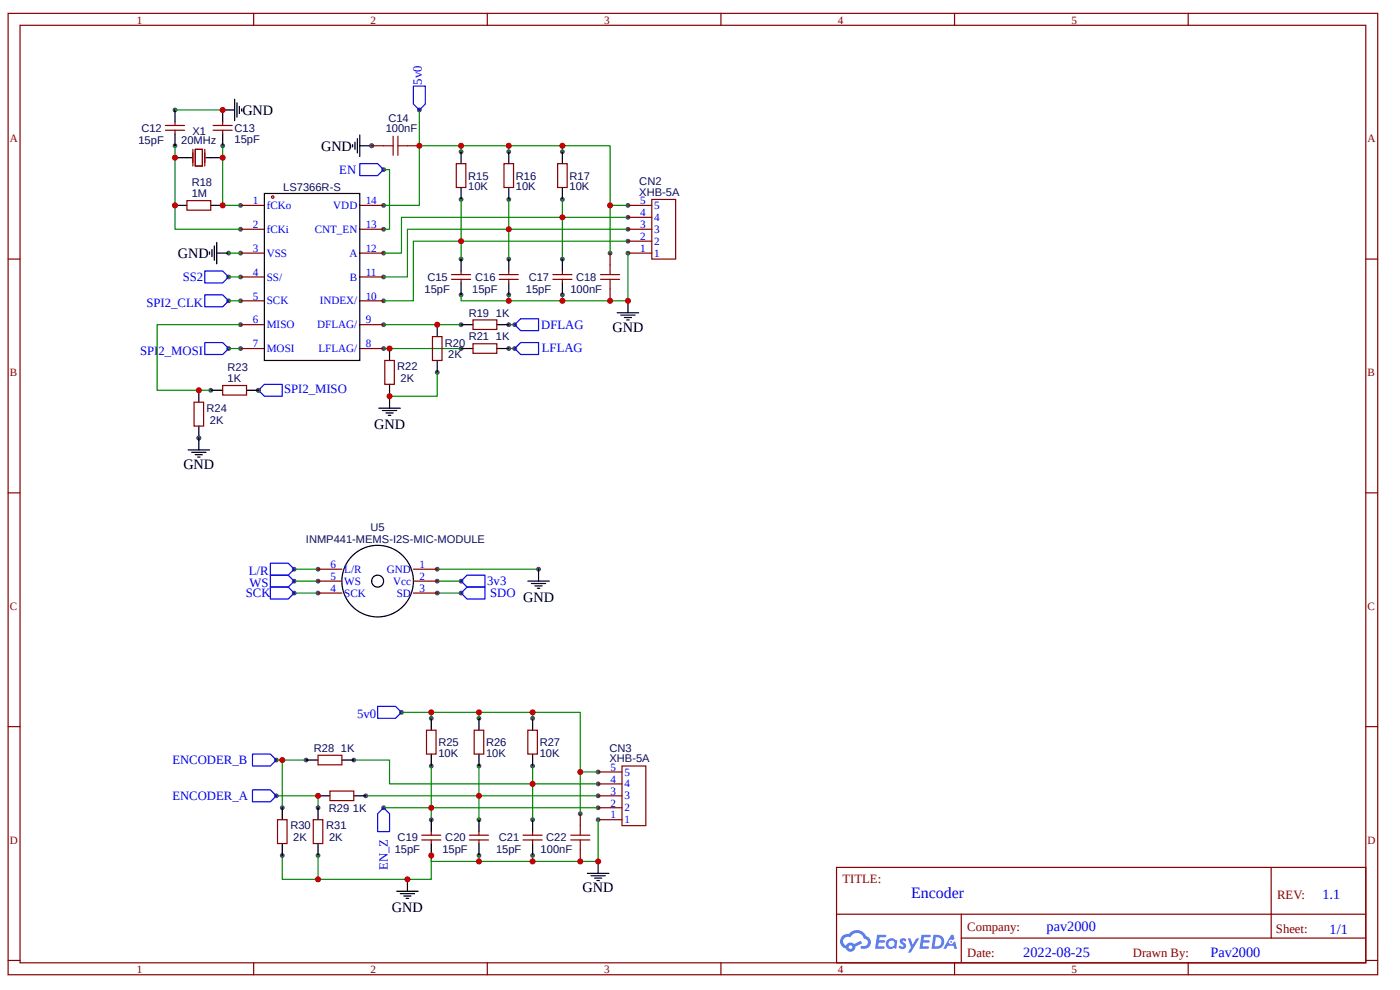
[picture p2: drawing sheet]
<svg xmlns="http://www.w3.org/2000/svg" width="297mm" height="210mm" viewBox="0 0 297 210" stroke-linecap="round" stroke-linejoin="round" font-family="sans-serif">
<g fill="none" stroke="#800" stroke-width=".25">
<path d="M1.7 2.8h290.6v203.9h-290.6zM4.3 5.4h285.5v198.7h-285.5zM53.8 2.8v2.6M103.4 2.8v2.6M152.9 2.8v2.6M202.5 2.8v2.6M252.1 2.8v2.6M1.7 54.9h2.6M289.8 54.9h2.5M1.7 104.5h2.6M289.8 104.5h2.5M1.7 154.1h2.6"/>
<path d="M289.8 154.1h2.5M177.5 183.9h112.3v20.2h-112.3zM177.5 193.8h112.2M203.9 198.9h85.8M203.9 193.8v10.1M269.7 183.9v15M1.7 203.6h2.6M53.8 204.1v2.6M103.4 204.1v2.6M152.9 204.1v2.6M202.5 204.1v2.6M252.1 204.1v2.6"/>
<path d="M289.8 203.6h2.5"/>
</g>
<g fill="#58f">
<path d="M191.1 199.1l.5-.2 .4 .1 .3 .3-.3 .4a.34 .34 0 0 0-.2-.3 .34 .34 0 0 0-.4 .1l.1 .1a.85 .85 0 0 1 .7 .6 .85 .85 0 0 1-.3 .9l-.7 .1-.6-.4 .3-.4 .5 .3 .3-.1-.1-.2a.87 .87 0 0 1-.5-1.3z"/>
<path d="M192.6 199h.6l.4 1.3 .8-1.3h.6l-1.8 3h-.6l.7-1.1z"/>
<path d="M186.1 198.2h1.7l.2 .1-.1 .4h-1.3l-.1 .6h1.1l.2 .3-.3 .3h-1.1l-.1 .7 1.2 .1 .2 .2-.2 .2-1.9 .1z"/>
<path d="M195.5 198.2h1.7l.2 .1-.1 .4h-1.3l-.1 .6h1.1l.2 .3-.2 .3-1.2-.1-.1 .8 1.3 .1 .1 .2-.1 .2-1.9 .1z"/>
<path d="M201.8 198.2h.5l.2 .9-.4 .2a.5 .5 0 0 0-.8 .2 .5 .5 0 0 0 .4 .7 .5 .5 0 0 0 .6-.4l.3-.2 .4 1.6h-.5l-.2-.7h-1.2l-.4 .7h-.6z"/>
<path d="M198 198.2l-.4 3h1a1.51 1.51 0 0 0 1.7-1.6 1.51 1.51 0 0 0-1.8-1.4zM198.5 198.7a1 1 0 0 1 1.2 1 1 1 0 0 1-1.2 .9h-.2z"/>
<path d="M188.2 199.3a1.1 1.1 0 0 0 0 1.6 1.1 1.1 0 0 0 1.5 .1l.4 .2 .3-1.7-.5-.2a1.07 1.07 0 0 0-1.7 0zM188.4 200.1a.7 .7 0 0 1 1.4 0 .7 .7 0 0 1-1.4 0z"/>
<path d="M178.7 198.5a1.57 1.57 0 0 0 .8 2.6 1.03 1.03 0 0 0 1.1 .7 1.03 1.03 0 0 0 .9-1.1l1.4-.7-.3-.5-1.4 .7a1.05 1.05 0 0 0-1.7 .3 1 1 0 0 1-.5-1.4 1 1 0 0 1 1.4-.4 1.52 1.52 0 0 1 1.6-.9 1.52 1.52 0 0 1 1.3 1.2 .82 .82 0 0 1 .8 1 .82 .82 0 0 1-1.2 .6 .31 .31 0 0 0-.4 .2 .31 .31 0 0 0 .3 .4 1.42 1.42 0 0 0 1.9-.9 1.42 1.42 0 0 0-.9-1.8 2.25 2.25 0 0 0-3.8-.5l-.8 .1zM180 200.8a.4 .4 0 0 1 .8 0 .4 .4 0 0 1-.8 0z"/>
<circle cx="201.8" cy="199.7" r=".19"/>
</g>
<path d="M107.9 73.9h1.3M107.9 68.8h1.3" fill="none" stroke="#080" stroke-width=".25"/>
<circle cx="78.9" cy="30.9" r=".51" fill="#4f4f4f"/>
<path d="M74.8 30.7v.5M75.3 30.1v1.6M75.8 29.4v3M76.3 30.9h2.6M76.3 28.6v4.6" fill="none" stroke="#000" stroke-width=".25"/>
<path d="M84.4 30.9h2" fill="none" stroke="#a00000" stroke-width=".25"/>
<circle cx="78.9" cy="30.9" r=".51" fill="#4f4f4f"/>
<path d="M78.9 30.9h2.5" fill="none" stroke="#800" stroke-width=".25"/>
<path d="M81.4 30.9h2M83.4 28.9v4" fill="none" stroke="#a00000" stroke-width=".25"/>
<circle cx="89" cy="30.9" r=".51" fill="#4f4f4f"/>
<path d="M86.4 30.9h2.6" fill="none" stroke="#800" stroke-width=".25"/>
<path d="M84.4 28.9v4" fill="none" stroke="#a00000" stroke-width=".25"/>
<circle cx="51" cy="43.5" r=".51" fill="#4f4f4f"/>
<path d="M51 43.5h5.1" fill="none" stroke="#800" stroke-width=".25"/>
<circle cx="51" cy="48.6" r=".51" fill="#4f4f4f"/>
<path d="M51 48.6h5.1" fill="none" stroke="#800" stroke-width=".25"/>
<circle cx="51" cy="53.7" r=".51" fill="#4f4f4f"/>
<path d="M51 53.7h5.1" fill="none" stroke="#800" stroke-width=".25"/>
<circle cx="51" cy="58.7" r=".51" fill="#4f4f4f"/>
<path d="M51 58.7h5.1" fill="none" stroke="#800" stroke-width=".25"/>
<circle cx="51" cy="63.8" r=".51" fill="#4f4f4f"/>
<path d="M51 63.8h5.1" fill="none" stroke="#800" stroke-width=".25"/>
<circle cx="51" cy="68.8" r=".51" fill="#4f4f4f"/>
<path d="M51 68.8h5.1" fill="none" stroke="#800" stroke-width=".25"/>
<circle cx="51" cy="73.9" r=".51" fill="#4f4f4f"/>
<path d="M51 73.9h5.1" fill="none" stroke="#800" stroke-width=".25"/>
<circle cx="81.4" cy="73.9" r=".51" fill="#4f4f4f"/>
<path d="M76.3 73.9h5.1" fill="none" stroke="#800" stroke-width=".25"/>
<circle cx="81.4" cy="68.8" r=".51" fill="#4f4f4f"/>
<path d="M76.3 68.8h5.1" fill="none" stroke="#800" stroke-width=".25"/>
<circle cx="81.4" cy="63.8" r=".51" fill="#4f4f4f"/>
<path d="M76.3 63.8h5.1" fill="none" stroke="#800" stroke-width=".25"/>
<circle cx="81.4" cy="58.7" r=".51" fill="#4f4f4f"/>
<path d="M76.3 58.7h5.1" fill="none" stroke="#800" stroke-width=".25"/>
<circle cx="81.4" cy="53.7" r=".51" fill="#4f4f4f"/>
<path d="M76.3 53.7h5.1" fill="none" stroke="#800" stroke-width=".25"/>
<circle cx="81.4" cy="48.6" r=".51" fill="#4f4f4f"/>
<path d="M76.3 48.6h5.1" fill="none" stroke="#800" stroke-width=".25"/>
<circle cx="81.4" cy="43.5" r=".51" fill="#4f4f4f"/>
<g fill="none" stroke="#800" stroke-width=".25">
<path d="M76.3 43.5h5.1"/>
<circle cx="57.9" cy="41.8" r=".25"/>
</g>
<path d="M56.1 41h20.2v35.4h-20.2z" fill="none" stroke="#000" stroke-width=".25"/>
<circle cx="48.5" cy="73.9" r=".51" fill="#4f4f4f"/>
<path d="M43.4 72.6h3.8l1.3 1.3-1.3 1.3h-3.8z" fill="none" stroke="#00f" stroke-width=".25"/>
<path d="M48.5 73.9h2.5" fill="none" stroke="#080" stroke-width=".25"/>
<circle cx="54.8" cy="82.7" r=".51" fill="#4f4f4f"/>
<path d="M54.8 82.7l1.3-1.2h3.8v2.5h-3.8z" fill="none" stroke="#00f" stroke-width=".25"/>
<circle cx="48.5" cy="63.8" r=".51" fill="#4f4f4f"/>
<path d="M43.4 62.5h3.8l1.3 1.3-1.3 1.2h-3.8z" fill="none" stroke="#00f" stroke-width=".25"/>
<path d="M48.5 63.8h2.5" fill="none" stroke="#080" stroke-width=".25"/>
<circle cx="48.5" cy="58.7" r=".51" fill="#4f4f4f"/>
<path d="M43.4 57.5h3.8l1.3 1.2-1.3 1.3h-3.8z" fill="none" stroke="#00f" stroke-width=".25"/>
<path d="M48.5 58.7h2.5" fill="none" stroke="#080" stroke-width=".25"/>
<circle cx="48.5" cy="53.7" r=".51" fill="#4f4f4f"/>
<path d="M44.5 53.4v.5M45 52.9v1.5M45.5 52.1v3.1M46 53.7h2.5M46 51.4v4.5" fill="none" stroke="#000" stroke-width=".25"/>
<path d="M48.5 53.7h2.5" fill="none" stroke="#080" stroke-width=".25"/>
<circle cx="37.1" cy="33.4" r=".51" fill="#4f4f4f"/>
<path d="M37.1 33.4h2.6" fill="none" stroke="#000" stroke-width=".25"/>
<circle cx="47.2" cy="33.4" r=".51" fill="#4f4f4f"/>
<path d="M39.7 33.4h1M43.7 33.4h3.5" fill="none" stroke="#000" stroke-width=".25"/>
<path d="M35.1 27.6h4M35.1 26.6h4M40.9 31.7v3.5M41.4 31.7h1.5v3.5h-1.5zM43.4 31.7v3.5" fill="none" stroke="#800" stroke-width=".25"/>
<circle cx="37.1" cy="30.9" r=".51" fill="#4f4f4f"/>
<path d="M37.1 28.4v2.5" fill="none" stroke="#000" stroke-width=".25"/>
<circle cx="37.1" cy="23.3" r=".51" fill="#4f4f4f"/>
<path d="M37.1 23.3v2.5" fill="none" stroke="#000" stroke-width=".25"/>
<path d="M37.1 25.8v.8M37.1 27.6v.8M45.2 27.6h4.1M45.2 26.6h4.1" fill="none" stroke="#800" stroke-width=".25"/>
<circle cx="47.2" cy="30.9" r=".51" fill="#4f4f4f"/>
<path d="M47.2 28.4v2.5" fill="none" stroke="#000" stroke-width=".25"/>
<circle cx="47.2" cy="23.3" r=".51" fill="#4f4f4f"/>
<path d="M47.2 23.3v2.5" fill="none" stroke="#000" stroke-width=".25"/>
<path d="M47.2 25.8v.8M47.2 27.6v.8" fill="none" stroke="#800" stroke-width=".25"/>
<path d="M37.1 23.3h10.1" fill="none" stroke="#080" stroke-width=".25"/>
<circle cx="47.2" cy="23.3" r=".51" fill="#4f4f4f"/>
<path d="M47.2 23.3h2.6M49.8 21v4.6M50.3 21.8v3M50.8 22.6v1.5M51.3 23.1v.5" fill="none" stroke="#000" stroke-width=".25"/>
<path d="M37.1 30.9v17.7h13.9M47.2 30.9v12.6h3.8" fill="none" stroke="#080" stroke-width=".25"/>
<circle cx="47.2" cy="43.5" r=".51" fill="#4f4f4f"/>
<path d="M44.7 43.5h2.5" fill="none" stroke="#000" stroke-width=".25"/>
<circle cx="37.1" cy="43.5" r=".51" fill="#4f4f4f"/>
<path d="M37.1 43.5h2.6" fill="none" stroke="#000" stroke-width=".25"/>
<path d="M39.7 42.5h5v2.1h-5z" fill="none" stroke="#800" stroke-width=".25"/>
<path d="M89 23.3v20.2h-7.6M133.2 51.1h-45.5v12.7h-6.3M133.2 48.6h-46.8v10.1h-5M133.2 46.1h-48v7.6h-3.8" fill="none" stroke="#080" stroke-width=".25"/>
<circle cx="54.8" cy="82.7" r=".51" fill="#4f4f4f"/>
<path d="M52.3 82.7h2.5" fill="none" stroke="#000" stroke-width=".25"/>
<circle cx="44.7" cy="82.7" r=".51" fill="#4f4f4f"/>
<path d="M44.7 82.7h2.5" fill="none" stroke="#000" stroke-width=".25"/>
<path d="M47.2 81.7h5.1v2.1h-5.1z" fill="none" stroke="#800" stroke-width=".25"/>
<path d="M51 68.8h-17.7v13.9h11.4" fill="none" stroke="#080" stroke-width=".25"/>
<circle cx="42.2" cy="82.7" r=".51" fill="#4f4f4f"/>
<path d="M42.2 82.7v2.6" fill="none" stroke="#000" stroke-width=".25"/>
<circle cx="42.2" cy="92.9" r=".51" fill="#4f4f4f"/>
<path d="M42.2 90.3v2.6" fill="none" stroke="#000" stroke-width=".25"/>
<path d="M41.2 85.3h2v5h-2z" fill="none" stroke="#800" stroke-width=".25"/>
<circle cx="42.2" cy="92.9" r=".51" fill="#4f4f4f"/>
<path d="M39.9 95.4h4.6M40.7 95.9h3M41.4 96.4h1.5M41.9 96.9h.5M42.2 92.9v2.5" fill="none" stroke="#000" stroke-width=".25"/>
<circle cx="89" cy="23.3" r=".51" fill="#4f4f4f"/>
<path d="M87.7 18.3h2.5v3.8l-1.2 1.2-1.3-1.2z" fill="none" stroke="#00f" stroke-width=".25"/>
<circle cx="81.4" cy="36" r=".51" fill="#4f4f4f"/>
<path d="M76.3 34.7h3.8l1.3 1.3-1.3 1.2h-3.8z" fill="none" stroke="#00f" stroke-width=".25"/>
<path d="M81.4 36h1.2v12.6h-1.2" fill="none" stroke="#080" stroke-width=".25"/>
<circle cx="107.9" cy="68.8" r=".51" fill="#4f4f4f"/>
<path d="M105.4 68.8h2.5" fill="none" stroke="#000" stroke-width=".25"/>
<circle cx="97.8" cy="68.8" r=".51" fill="#4f4f4f"/>
<path d="M97.8 68.8h2.5" fill="none" stroke="#000" stroke-width=".25"/>
<path d="M100.3 67.8h5.1v2h-5.1z" fill="none" stroke="#800" stroke-width=".25"/>
<circle cx="107.9" cy="73.9" r=".51" fill="#4f4f4f"/>
<path d="M105.4 73.9h2.5" fill="none" stroke="#000" stroke-width=".25"/>
<circle cx="97.8" cy="73.9" r=".51" fill="#4f4f4f"/>
<path d="M97.8 73.9h2.5" fill="none" stroke="#000" stroke-width=".25"/>
<path d="M100.3 72.9h5.1v2h-5.1z" fill="none" stroke="#800" stroke-width=".25"/>
<path d="M81.4 68.8h16.4M81.4 73.9h16.4" fill="none" stroke="#080" stroke-width=".25"/>
<circle cx="82.6" cy="73.9" r=".51" fill="#4f4f4f"/>
<path d="M82.6 73.9v2.5" fill="none" stroke="#000" stroke-width=".25"/>
<circle cx="82.6" cy="84" r=".51" fill="#4f4f4f"/>
<path d="M82.6 81.5v2.5" fill="none" stroke="#000" stroke-width=".25"/>
<path d="M81.6 76.4h2.1v5.1h-2.1z" fill="none" stroke="#800" stroke-width=".25"/>
<circle cx="92.8" cy="68.8" r=".51" fill="#4f4f4f"/>
<path d="M92.8 68.8v2.6" fill="none" stroke="#000" stroke-width=".25"/>
<circle cx="92.8" cy="79" r=".51" fill="#4f4f4f"/>
<path d="M92.8 76.4v2.6" fill="none" stroke="#000" stroke-width=".25"/>
<path d="M91.7 71.4h2.1v5h-2.1z" fill="none" stroke="#800" stroke-width=".25"/>
<path d="M92.8 79v5h-10.2" fill="none" stroke="#080" stroke-width=".25"/>
<circle cx="82.6" cy="84" r=".51" fill="#4f4f4f"/>
<path d="M80.4 86.5h4.5M81.1 87h3.1M81.9 87.5h1.5M82.4 88.1h.5M82.6 84v2.5" fill="none" stroke="#000" stroke-width=".25"/>
<path d="M138.3 42.3h5v12.6h-5z" fill="none" stroke="#800" stroke-width=".25"/>
<circle cx="133.2" cy="53.7" r=".51" fill="#4f4f4f"/>
<path d="M133.2 53.7h5.1" fill="none" stroke="#800" stroke-width=".25"/>
<circle cx="133.2" cy="51.1" r=".51" fill="#4f4f4f"/>
<path d="M133.2 51.1h5.1" fill="none" stroke="#800" stroke-width=".25"/>
<circle cx="133.2" cy="48.6" r=".51" fill="#4f4f4f"/>
<path d="M133.2 48.6h5.1" fill="none" stroke="#800" stroke-width=".25"/>
<circle cx="133.2" cy="46.1" r=".51" fill="#4f4f4f"/>
<path d="M133.2 46.1h5.1" fill="none" stroke="#800" stroke-width=".25"/>
<circle cx="133.2" cy="43.5" r=".51" fill="#4f4f4f"/>
<path d="M133.2 43.5h5.1" fill="none" stroke="#800" stroke-width=".25"/>
<circle cx="109.2" cy="68.8" r=".51" fill="#4f4f4f"/>
<path d="M109.2 68.8l1.3-1.2h3.8v2.5h-3.8z" fill="none" stroke="#00f" stroke-width=".25"/>
<circle cx="109.2" cy="73.9" r=".51" fill="#4f4f4f"/>
<path d="M110.5 72.6h3.8v2.6h-3.8l-1.3-1.3z" fill="none" stroke="#00f" stroke-width=".25"/>
<circle cx="81.4" cy="171.3" r=".51" fill="#4f4f4f"/>
<path d="M81.4 171.3l1.2 1.2v3.8h-2.5v-3.8z" fill="none" stroke="#00f" stroke-width=".25"/>
<path d="M59.9 161.1h5M67.5 168.7v2.6M75.1 161.1h7.5v5.1h44.3M77.6 168.7h49.3" fill="none" stroke="#080" stroke-width=".25"/>
<circle cx="58.6" cy="161.1" r=".51" fill="#4f4f4f"/>
<path d="M53.6 159.9h3.8l1.2 1.2-1.2 1.3h-3.8z" fill="none" stroke="#00f" stroke-width=".25"/>
<path d="M58.6 161.1h1.3v10.2M59.9 181.4v5h26.5" fill="none" stroke="#080" stroke-width=".25"/>
<circle cx="59.9" cy="171.3" r=".51" fill="#4f4f4f"/>
<path d="M59.9 171.3v2.5" fill="none" stroke="#000" stroke-width=".25"/>
<circle cx="59.9" cy="181.4" r=".51" fill="#4f4f4f"/>
<path d="M59.9 178.8v2.6" fill="none" stroke="#000" stroke-width=".25"/>
<path d="M58.9 173.8h2v5h-2z" fill="none" stroke="#800" stroke-width=".25"/>
<path d="M58.6 168.7h8.9" fill="none" stroke="#080" stroke-width=".25"/>
<circle cx="58.6" cy="168.7" r=".51" fill="#4f4f4f"/>
<path d="M53.6 167.5h3.8l1.2 1.2-1.2 1.3h-3.8z" fill="none" stroke="#00f" stroke-width=".25"/>
<circle cx="67.5" cy="171.3" r=".51" fill="#4f4f4f"/>
<path d="M67.5 171.3v2.5" fill="none" stroke="#000" stroke-width=".25"/>
<circle cx="67.5" cy="181.4" r=".51" fill="#4f4f4f"/>
<path d="M67.5 178.8v2.6" fill="none" stroke="#000" stroke-width=".25"/>
<path d="M66.5 173.8h2v5h-2z" fill="none" stroke="#800" stroke-width=".25"/>
<circle cx="77.6" cy="168.7" r=".51" fill="#4f4f4f"/>
<path d="M75.1 168.7h2.5" fill="none" stroke="#000" stroke-width=".25"/>
<circle cx="67.5" cy="168.7" r=".51" fill="#4f4f4f"/>
<path d="M67.5 168.7h2.5" fill="none" stroke="#000" stroke-width=".25"/>
<path d="M70 167.7h5.1v2h-5.1z" fill="none" stroke="#800" stroke-width=".25"/>
<circle cx="75.1" cy="161.1" r=".51" fill="#4f4f4f"/>
<path d="M72.5 161.1h2.6" fill="none" stroke="#000" stroke-width=".25"/>
<circle cx="64.9" cy="161.1" r=".51" fill="#4f4f4f"/>
<path d="M64.9 161.1h2.6" fill="none" stroke="#000" stroke-width=".25"/>
<path d="M67.5 160.1h5v2h-5z" fill="none" stroke="#800" stroke-width=".25"/>
<circle cx="85.2" cy="151" r=".51" fill="#4f4f4f"/>
<path d="M80.1 149.8h3.8l1.3 1.2-1.3 1.3h-3.8z" fill="none" stroke="#00f" stroke-width=".25"/>
<circle cx="86.4" cy="186.4" r=".51" fill="#4f4f4f"/>
<path d="M84.2 189h4.5M84.9 189.5h3.1M85.7 190h1.5M86.2 190.5h.5M86.4 186.4v2.6" fill="none" stroke="#000" stroke-width=".25"/>
<path d="M62.4 120.7h5.1M62.4 123.2h5.1M92.8 125.7h5" fill="none" stroke="#080" stroke-width=".25"/>
<circle cx="97.8" cy="125.7" r=".51" fill="#4f4f4f"/>
<path d="M97.8 125.7l1.3-1.2h3.8v2.5h-3.8z" fill="none" stroke="#00f" stroke-width=".25"/>
<circle cx="62.4" cy="120.7" r=".51" fill="#4f4f4f"/>
<path d="M57.4 119.4h3.7l1.3 1.3-1.3 1.2h-3.7z" fill="none" stroke="#00f" stroke-width=".25"/>
<circle cx="62.4" cy="123.2" r=".51" fill="#4f4f4f"/>
<path d="M57.4 121.9h3.7l1.3 1.3-1.3 1.3h-3.7z" fill="none" stroke="#00f" stroke-width=".25"/>
<path d="M62.4 125.7h5.1" fill="none" stroke="#080" stroke-width=".25"/>
<circle cx="62.4" cy="125.7" r=".51" fill="#4f4f4f"/>
<path d="M57.4 124.5h3.7l1.3 1.2-1.3 1.3h-3.7z" fill="none" stroke="#00f" stroke-width=".25"/>
<path d="M92.8 123.2h5" fill="none" stroke="#080" stroke-width=".25"/>
<circle cx="97.8" cy="123.2" r=".51" fill="#4f4f4f"/>
<path d="M99.1 121.9h3.8v2.6h-3.8l-1.3-1.3z" fill="none" stroke="#00f" stroke-width=".25"/>
<path d="M92.8 120.7h21.5" fill="none" stroke="#080" stroke-width=".25"/>
<circle cx="114.3" cy="120.7" r=".51" fill="#4f4f4f"/>
<g fill="none" stroke="#000" stroke-width=".25">
<path d="M112 123.2h4.5M112.7 123.7h3.1M113.5 124.2h1.5M114 124.7h.5M114.3 120.7v2.5"/>
<circle cx="80.1" cy="123.2" r="1.26"/>
</g>
<circle cx="92.8" cy="120.7" r=".51" fill="#4f4f4f"/>
<path d="M87.7 120.7h5.1" fill="none" stroke="#800" stroke-width=".25"/>
<circle cx="80.1" cy="123.2" r="7.6" fill="none" stroke="#000" stroke-width=".25"/>
<circle cx="92.8" cy="123.2" r=".51" fill="#4f4f4f"/>
<path d="M87.7 123.2h5.1" fill="none" stroke="#800" stroke-width=".25"/>
<circle cx="92.8" cy="125.7" r=".51" fill="#4f4f4f"/>
<path d="M87.7 125.7h5.1" fill="none" stroke="#800" stroke-width=".25"/>
<circle cx="67.5" cy="125.7" r=".51" fill="#4f4f4f"/>
<path d="M67.5 125.7h5" fill="none" stroke="#800" stroke-width=".25"/>
<circle cx="67.5" cy="123.2" r=".51" fill="#4f4f4f"/>
<path d="M67.5 123.2h5" fill="none" stroke="#800" stroke-width=".25"/>
<circle cx="67.5" cy="120.7" r=".51" fill="#4f4f4f"/>
<path d="M95.8 59.2h4M95.8 58.2h4M67.5 120.7h5" fill="none" stroke="#800" stroke-width=".25"/>
<circle cx="97.8" cy="62.5" r=".51" fill="#4f4f4f"/>
<path d="M97.8 60v2.5" fill="none" stroke="#000" stroke-width=".25"/>
<circle cx="97.8" cy="54.9" r=".51" fill="#4f4f4f"/>
<path d="M97.8 54.9v2.6" fill="none" stroke="#000" stroke-width=".25"/>
<path d="M97.8 57.5v.7M97.8 59.2v.8M105.9 59.2h4.1M105.9 58.2h4.1" fill="none" stroke="#800" stroke-width=".25"/>
<circle cx="107.9" cy="62.5" r=".51" fill="#4f4f4f"/>
<path d="M107.9 60v2.5" fill="none" stroke="#000" stroke-width=".25"/>
<circle cx="107.9" cy="54.9" r=".51" fill="#4f4f4f"/>
<path d="M107.9 54.9v2.6" fill="none" stroke="#000" stroke-width=".25"/>
<path d="M107.9 57.5v.7M107.9 59.2v.8M117.3 59.2h4M117.3 58.2h4" fill="none" stroke="#800" stroke-width=".25"/>
<circle cx="119.3" cy="62.5" r=".51" fill="#4f4f4f"/>
<path d="M119.3 60v2.5" fill="none" stroke="#000" stroke-width=".25"/>
<circle cx="119.3" cy="54.9" r=".51" fill="#4f4f4f"/>
<path d="M119.3 54.9v2.6" fill="none" stroke="#000" stroke-width=".25"/>
<path d="M119.3 57.5v.7M119.3 59.2v.8" fill="none" stroke="#800" stroke-width=".25"/>
<path d="M97.8 51.1v3.8M133.2 53.7v10.1h-35.4v-1.3" fill="none" stroke="#080" stroke-width=".25"/>
<circle cx="133.2" cy="63.8" r=".51" fill="#4f4f4f"/>
<path d="M130.9 66.3h4.6M131.7 66.8h3M132.5 67.3h1.5M133 67.8h.5M133.2 63.8v2.5" fill="none" stroke="#000" stroke-width=".25"/>
<circle cx="97.8" cy="32.2" r=".51" fill="#4f4f4f"/>
<path d="M97.8 32.2v2.5" fill="none" stroke="#000" stroke-width=".25"/>
<circle cx="97.8" cy="42.3" r=".51" fill="#4f4f4f"/>
<path d="M97.8 39.8v2.5" fill="none" stroke="#000" stroke-width=".25"/>
<path d="M96.8 34.7h2v5.1h-2z" fill="none" stroke="#800" stroke-width=".25"/>
<circle cx="107.9" cy="32.2" r=".51" fill="#4f4f4f"/>
<path d="M107.9 32.2v2.5" fill="none" stroke="#000" stroke-width=".25"/>
<circle cx="107.9" cy="42.3" r=".51" fill="#4f4f4f"/>
<path d="M107.9 39.8v2.5" fill="none" stroke="#000" stroke-width=".25"/>
<path d="M106.9 34.7h2v5.1h-2z" fill="none" stroke="#800" stroke-width=".25"/>
<circle cx="119.3" cy="32.2" r=".51" fill="#4f4f4f"/>
<path d="M119.3 32.2v2.5" fill="none" stroke="#000" stroke-width=".25"/>
<circle cx="119.3" cy="42.3" r=".51" fill="#4f4f4f"/>
<path d="M119.3 39.8v2.5" fill="none" stroke="#000" stroke-width=".25"/>
<path d="M118.3 34.7h2v5.1h-2z" fill="none" stroke="#800" stroke-width=".25"/>
<path d="M89 30.9h30.3v1.3M97.8 30.9v1.3M107.9 30.9v1.3M97.8 42.3v8.8M107.9 42.3v12.6M119.3 42.3v12.6" fill="none" stroke="#080" stroke-width=".25"/>
<circle cx="126.9" cy="182.6" r=".51" fill="#4f4f4f"/>
<path d="M124.6 185.2h4.6M125.4 185.7h3M126.1 186.2h1.6M126.6 186.7h.6M126.9 182.6v2.6" fill="none" stroke="#000" stroke-width=".25"/>
<path d="M132 162.4h5v12.6h-5z" fill="none" stroke="#800" stroke-width=".25"/>
<circle cx="126.9" cy="173.8" r=".51" fill="#4f4f4f"/>
<path d="M126.9 173.8h5.1" fill="none" stroke="#800" stroke-width=".25"/>
<circle cx="126.9" cy="171.3" r=".51" fill="#4f4f4f"/>
<path d="M126.9 171.3h5.1" fill="none" stroke="#800" stroke-width=".25"/>
<circle cx="126.9" cy="168.7" r=".51" fill="#4f4f4f"/>
<path d="M126.9 168.7h5.1" fill="none" stroke="#800" stroke-width=".25"/>
<circle cx="126.9" cy="166.2" r=".51" fill="#4f4f4f"/>
<path d="M126.9 166.2h5.1" fill="none" stroke="#800" stroke-width=".25"/>
<circle cx="126.9" cy="163.7" r=".51" fill="#4f4f4f"/>
<path d="M99.6 178.1h4M99.6 177.1h4M126.9 163.7h5.1" fill="none" stroke="#800" stroke-width=".25"/>
<circle cx="101.6" cy="181.4" r=".51" fill="#4f4f4f"/>
<path d="M101.6 178.8v2.6" fill="none" stroke="#000" stroke-width=".25"/>
<circle cx="101.6" cy="173.8" r=".51" fill="#4f4f4f"/>
<path d="M101.6 173.8v2.5" fill="none" stroke="#000" stroke-width=".25"/>
<path d="M101.6 176.3v.8M101.6 178.1v.7M111 178.1h4M111 177.1h4" fill="none" stroke="#800" stroke-width=".25"/>
<circle cx="113" cy="181.4" r=".51" fill="#4f4f4f"/>
<path d="M113 178.8v2.6" fill="none" stroke="#000" stroke-width=".25"/>
<circle cx="113" cy="173.8" r=".51" fill="#4f4f4f"/>
<path d="M113 173.8v2.5" fill="none" stroke="#000" stroke-width=".25"/>
<path d="M113 176.3v.8M113 178.1v.7" fill="none" stroke="#800" stroke-width=".25"/>
<path d="M91.5 171.3v2.5M126.9 173.8v8.8h-35.4v-1.2" fill="none" stroke="#080" stroke-width=".25"/>
<circle cx="91.5" cy="152.3" r=".51" fill="#4f4f4f"/>
<path d="M91.5 152.3v2.5" fill="none" stroke="#000" stroke-width=".25"/>
<circle cx="91.5" cy="162.4" r=".51" fill="#4f4f4f"/>
<path d="M91.5 159.9v2.5" fill="none" stroke="#000" stroke-width=".25"/>
<path d="M90.5 154.8h2v5.1h-2z" fill="none" stroke="#800" stroke-width=".25"/>
<circle cx="101.6" cy="152.3" r=".51" fill="#4f4f4f"/>
<path d="M101.6 152.3v2.5" fill="none" stroke="#000" stroke-width=".25"/>
<circle cx="101.6" cy="162.4" r=".51" fill="#4f4f4f"/>
<path d="M101.6 159.9v2.5" fill="none" stroke="#000" stroke-width=".25"/>
<path d="M100.6 154.8h2v5.1h-2z" fill="none" stroke="#800" stroke-width=".25"/>
<circle cx="113" cy="152.3" r=".51" fill="#4f4f4f"/>
<path d="M113 152.3v2.5" fill="none" stroke="#000" stroke-width=".25"/>
<circle cx="113" cy="162.4" r=".51" fill="#4f4f4f"/>
<path d="M113 159.9v2.5" fill="none" stroke="#000" stroke-width=".25"/>
<path d="M112 154.8h2v5.1h-2zM89.5 178.1h4M89.5 177.1h4" fill="none" stroke="#800" stroke-width=".25"/>
<path d="M85.2 151h37.9v12.7h3.8M91.5 151v1.3M101.6 151v1.3M113 151v1.3M91.5 162.4v8.9M101.6 162.4v11.4M113 162.4v11.4" fill="none" stroke="#080" stroke-width=".25"/>
<circle cx="91.5" cy="181.4" r=".51" fill="#4f4f4f"/>
<path d="M91.5 178.8v2.6" fill="none" stroke="#000" stroke-width=".25"/>
<circle cx="91.5" cy="173.8" r=".51" fill="#4f4f4f"/>
<path d="M91.5 173.8v2.5" fill="none" stroke="#000" stroke-width=".25"/>
<path d="M91.5 176.3v.8M91.5 178.1v.7" fill="none" stroke="#800" stroke-width=".25"/>
<path d="M67.5 181.4v5M91.5 181.4v5h-5.1" fill="none" stroke="#080" stroke-width=".25"/>
<path d="M123.1 175v2.1" fill="none" stroke="#a00000" stroke-width=".25"/>
<circle cx="123.1" cy="182.6" r=".51" fill="#4f4f4f"/>
<path d="M123.1 180.1v2.5" fill="none" stroke="#800" stroke-width=".25"/>
<path d="M121.1 178.1h4M123.1 178.1v2" fill="none" stroke="#a00000" stroke-width=".25"/>
<circle cx="123.1" cy="172.5" r=".51" fill="#4f4f4f"/>
<path d="M123.1 172.5v2.5" fill="none" stroke="#800" stroke-width=".25"/>
<path d="M129.4 56.2v2M121.1 177.1h4" fill="none" stroke="#a00000" stroke-width=".25"/>
<path d="M81.4 171.3h45.5M123.1 163.7v8.8M101.6 181.4v1.2M113 181.4v1.2" fill="none" stroke="#080" stroke-width=".25"/>
<circle cx="129.4" cy="63.8" r=".51" fill="#4f4f4f"/>
<path d="M129.4 61.2v2.6" fill="none" stroke="#800" stroke-width=".25"/>
<path d="M127.4 59.2h4M129.4 59.2v2" fill="none" stroke="#a00000" stroke-width=".25"/>
<circle cx="129.4" cy="53.7" r=".51" fill="#4f4f4f"/>
<path d="M129.4 53.7v2.5" fill="none" stroke="#800" stroke-width=".25"/>
<path d="M127.4 58.2h4" fill="none" stroke="#a00000" stroke-width=".25"/>
<path d="M119.3 30.9h10.1v12.6M133.2 43.5h-3.8v10.2M107.9 62.5v1.3M119.3 62.5v1.3" fill="none" stroke="#080" stroke-width=".25"/>
<circle cx="89" cy="30.9" r=".51" fill="#4f4f4f"/>
<circle cx="89" cy="30.9" r=".63" fill="#c00"/>
<circle cx="47.2" cy="23.3" r=".51" fill="#4f4f4f"/>
<circle cx="47.2" cy="23.3" r=".63" fill="#c00"/>
<circle cx="47.2" cy="33.4" r=".51" fill="#4f4f4f"/>
<circle cx="47.2" cy="33.4" r=".63" fill="#c00"/>
<circle cx="37.1" cy="33.4" r=".51" fill="#4f4f4f"/>
<circle cx="37.1" cy="33.4" r=".63" fill="#c00"/>
<circle cx="47.2" cy="43.5" r=".51" fill="#4f4f4f"/>
<circle cx="47.2" cy="43.5" r=".63" fill="#c00"/>
<circle cx="37.1" cy="43.5" r=".51" fill="#4f4f4f"/>
<circle cx="37.1" cy="43.5" r=".63" fill="#c00"/>
<circle cx="42.2" cy="82.7" r=".51" fill="#4f4f4f"/>
<circle cx="42.2" cy="82.7" r=".63" fill="#c00"/>
<circle cx="82.6" cy="73.9" r=".51" fill="#4f4f4f"/>
<circle cx="82.6" cy="73.9" r=".63" fill="#c00"/>
<circle cx="92.8" cy="68.8" r=".51" fill="#4f4f4f"/>
<circle cx="92.8" cy="68.8" r=".63" fill="#c00"/>
<circle cx="82.6" cy="84" r=".51" fill="#4f4f4f"/>
<circle cx="82.6" cy="84" r=".63" fill="#c00"/>
<circle cx="59.9" cy="161.1" r=".51" fill="#4f4f4f"/>
<circle cx="59.9" cy="161.1" r=".63" fill="#c00"/>
<circle cx="67.5" cy="168.7" r=".51" fill="#4f4f4f"/>
<circle cx="67.5" cy="168.7" r=".63" fill="#c00"/>
<circle cx="97.8" cy="51.1" r=".51" fill="#4f4f4f"/>
<circle cx="97.8" cy="51.1" r=".63" fill="#c00"/>
<circle cx="107.9" cy="48.6" r=".51" fill="#4f4f4f"/>
<circle cx="107.9" cy="48.6" r=".63" fill="#c00"/>
<circle cx="119.3" cy="46.1" r=".51" fill="#4f4f4f"/>
<circle cx="119.3" cy="46.1" r=".63" fill="#c00"/>
<circle cx="107.9" cy="30.9" r=".51" fill="#4f4f4f"/>
<circle cx="107.9" cy="30.9" r=".63" fill="#c00"/>
<circle cx="97.8" cy="30.9" r=".51" fill="#4f4f4f"/>
<circle cx="97.8" cy="30.9" r=".63" fill="#c00"/>
<circle cx="101.6" cy="168.7" r=".51" fill="#4f4f4f"/>
<circle cx="101.6" cy="168.7" r=".63" fill="#c00"/>
<circle cx="113" cy="166.2" r=".51" fill="#4f4f4f"/>
<circle cx="113" cy="166.2" r=".63" fill="#c00"/>
<circle cx="101.6" cy="151" r=".51" fill="#4f4f4f"/>
<circle cx="101.6" cy="151" r=".63" fill="#c00"/>
<circle cx="91.5" cy="151" r=".51" fill="#4f4f4f"/>
<circle cx="91.5" cy="151" r=".63" fill="#c00"/>
<circle cx="113" cy="151" r=".51" fill="#4f4f4f"/>
<circle cx="113" cy="151" r=".63" fill="#c00"/>
<circle cx="91.5" cy="181.4" r=".51" fill="#4f4f4f"/>
<circle cx="91.5" cy="181.4" r=".63" fill="#c00"/>
<circle cx="86.4" cy="186.4" r=".51" fill="#4f4f4f"/>
<circle cx="86.4" cy="186.4" r=".63" fill="#c00"/>
<circle cx="67.5" cy="186.4" r=".51" fill="#4f4f4f"/>
<circle cx="67.5" cy="186.4" r=".63" fill="#c00"/>
<circle cx="126.9" cy="182.6" r=".51" fill="#4f4f4f"/>
<circle cx="126.9" cy="182.6" r=".63" fill="#c00"/>
<circle cx="123.1" cy="182.6" r=".51" fill="#4f4f4f"/>
<circle cx="123.1" cy="182.6" r=".63" fill="#c00"/>
<circle cx="113" cy="182.6" r=".51" fill="#4f4f4f"/>
<circle cx="113" cy="182.6" r=".63" fill="#c00"/>
<circle cx="101.6" cy="182.6" r=".51" fill="#4f4f4f"/>
<circle cx="101.6" cy="182.6" r=".63" fill="#c00"/>
<circle cx="91.5" cy="171.3" r=".51" fill="#4f4f4f"/>
<circle cx="91.5" cy="171.3" r=".63" fill="#c00"/>
<circle cx="123.1" cy="163.7" r=".51" fill="#4f4f4f"/>
<circle cx="123.1" cy="163.7" r=".63" fill="#c00"/>
<circle cx="133.2" cy="63.8" r=".51" fill="#4f4f4f"/>
<circle cx="133.2" cy="63.8" r=".63" fill="#c00"/>
<circle cx="129.4" cy="63.8" r=".51" fill="#4f4f4f"/>
<circle cx="129.4" cy="63.8" r=".63" fill="#c00"/>
<circle cx="107.9" cy="63.8" r=".51" fill="#4f4f4f"/>
<circle cx="107.9" cy="63.8" r=".63" fill="#c00"/>
<circle cx="119.3" cy="63.8" r=".51" fill="#4f4f4f"/>
<circle cx="119.3" cy="63.8" r=".63" fill="#c00"/>
<circle cx="119.3" cy="30.9" r=".51" fill="#4f4f4f"/>
<circle cx="119.3" cy="30.9" r=".63" fill="#c00"/>
<circle cx="129.4" cy="43.5" r=".51" fill="#4f4f4f"/>
<circle cx="129.4" cy="43.5" r=".63" fill="#c00"/>
<text font-size="3.4" fill="#00f" x="193.3" y="190.4">Encoder</text>
<g font-size="3">
<text x="51.4" y="24.3">GND</text>
<text x="68.1" y="31.9">GND</text>
<text x="37.8" y="54.7">GND</text>
<text x="129.9" y="70.4">GND</text>
<text x="79.4" y="90.9">GND</text>
<text x="38.9" y="99.4">GND</text>
<text x="111" y="127.6">GND</text>
<text x="123.6" y="189.2">GND</text>
<text x="83.1" y="193.4">GND</text>
</g>
<g font-size="3" fill="#00f">
<text x="280.6" y="190.5">1.1</text>
<text x="222" y="197.4">pav2000</text>
<text x="282.1" y="197.9">1/1</text>
<text x="217.1" y="203">2022-08-25</text>
<text x="256.8" y="202.9">Pav2000</text>
</g>
<g font-size="2.7" fill="#00f">
<text x="89.5" y="18" transform="rotate(-90 89.5 18)">5v0</text>
<text x="72" y="36.9">EN</text>
<text x="38.8" y="59.6">SS2</text>
<text x="31.1" y="65">SPI2_CLK</text>
<text x="114.8" y="69.7">DFLAG</text>
<text x="29.7" y="75.2">SPI2_MOSI</text>
<text x="115" y="74.7">LFLAG</text>
<text x="60.3" y="83.3">SPI2_MISO</text>
<text x="52.8" y="121.9">L/R</text>
<text x="52.9" y="124.5">WS</text>
<text x="103.4" y="124.1">3v3</text>
<text x="52.2" y="126.6">SCK</text>
<text x="104" y="126.6">SDO</text>
<text x="75.8" y="152.2">5v0</text>
<text x="36.6" y="162">ENCODER_B</text>
<text x="36.6" y="169.6">ENCODER_A</text>
<text x="82.3" y="184.5" transform="rotate(-90 82.3 184.5)">EN_Z</text>
</g>
<g font-size="2.7" fill="#800">
<text x="178.7" y="187.2">TITLE:</text>
<text x="270.9" y="190.5">REV:</text>
<text x="205.2" y="197.4">Company:</text>
<text x="270.7" y="197.8">Sheet:</text>
<text x="205.2" y="202.9">Date:</text>
<text x="240.3" y="202.9">Drawn By:</text>
</g>
<g font-size="2.4" fill="#800">
<text x="29" y="5">1</text>
<text x="78.6" y="5">2</text>
<text x="128.2" y="5">3</text>
<text x="177.7" y="5">4</text>
<text x="227.3" y="5">5</text>
<text x="2.1" y="30.1">A</text>
<text x="290.1" y="30.1">A</text>
<text x="2.1" y="79.7">B</text>
<text x="290.1" y="79.7">B</text>
<text x="2.1" y="129.3">C</text>
<text x="290.1" y="129.3">C</text>
<text x="2.1" y="178.8">D</text>
<text x="290.1" y="178.8">D</text>
<text x="29" y="206.3">1</text>
<text x="78.6" y="206.3">2</text>
<text x="128.2" y="206.3">3</text>
<text x="177.7" y="206.3">4</text>
<text x="227.3" y="206.3">5</text>
</g>
<g font-size="2.4" fill="#000080">
<text x="30" y="27.9">C12</text>
<text x="40.8" y="28.6">X1</text>
<text x="49.8" y="27.9">C13</text>
<text x="81.8" y="27.9">100nF</text>
<text x="82.4" y="25.8">C14</text>
<text x="29.4" y="30.5">15pF</text>
<text x="38.4" y="30.4">20MHz</text>
<text x="49.8" y="30.2">15pF</text>
<text x="40.7" y="41.8">1M</text>
<text x="40.7" y="39.5">R18</text>
<text x="60.1" y="40.5">LS7366R-S</text>
<text x="99.3" y="40.3">10K</text>
<text x="99.3" y="38.1">R15</text>
<text x="109.4" y="40.3">10K</text>
<text x="109.4" y="38.1">R16</text>
<text x="120.8" y="40.3">10K</text>
<text x="120.8" y="38.1">R17</text>
<text x="135.6" y="41.5">XHB-5A</text>
<text x="135.6" y="39.3">CN2</text>
<text x="90.7" y="59.5">C15</text>
<text x="100.8" y="59.5">C16</text>
<text x="112.2" y="59.5">C17</text>
<text x="122.2" y="59.5">C18</text>
<text x="90.1" y="62.1">15pF</text>
<text x="100.2" y="62.1">15pF</text>
<text x="111.6" y="62.1">15pF</text>
<text x="121" y="62.1">100nF</text>
<text x="99.4" y="67.1">R19</text>
<text x="105.2" y="67.1">1K</text>
<text x="94.4" y="73.5">R20</text>
<text x="95.1" y="76">2K</text>
<text x="99.4" y="72.2">R21</text>
<text x="105.2" y="72.2">1K</text>
<text x="48.3" y="81">1K</text>
<text x="48.3" y="78.7">R23</text>
<text x="84.3" y="78.5">R22</text>
<text x="85" y="81.1">2K</text>
<text x="43.8" y="87.4">R24</text>
<text x="44.5" y="89.9">2K</text>
<text x="78.6" y="112.6">U5</text>
<text x="64.9" y="115.2">INMP441-MEMS-I2S-MIC-MODULE</text>
<text x="66.6" y="159.4">R28</text>
<text x="72.3" y="159.4">1K</text>
<text x="93" y="160.4">10K</text>
<text x="93" y="158.2">R25</text>
<text x="103.1" y="160.4">10K</text>
<text x="103.1" y="158.2">R26</text>
<text x="114.5" y="160.4">10K</text>
<text x="114.5" y="158.2">R27</text>
<text x="129.3" y="161.6">XHB-5A</text>
<text x="129.3" y="159.4">CN3</text>
<text x="69.8" y="172.1">R29</text>
<text x="74.9" y="172.1">1K</text>
<text x="61.6" y="175.8">R30</text>
<text x="62.2" y="178.4">2K</text>
<text x="69.2" y="175.8">R31</text>
<text x="69.8" y="178.4">2K</text>
<text x="84.4" y="178.4">C19</text>
<text x="94.5" y="178.4">C20</text>
<text x="105.9" y="178.4">C21</text>
<text x="115.9" y="178.4">C22</text>
<text x="83.7" y="180.9">15pF</text>
<text x="93.9" y="180.9">15pF</text>
<text x="105.2" y="180.9">15pF</text>
<text x="114.7" y="180.9">100nF</text>
</g>
<g font-size="2.4" fill="#00f">
<text x="53.6" y="43.3">1</text>
<text x="56.6" y="44.3">fCKo</text>
<text x="70.7" y="44.3">VDD</text>
<text x="77.6" y="43.3">14</text>
<text x="135.8" y="45.8">4</text>
<text x="135.8" y="43.3">5</text>
<text x="138.8" y="46.8">4</text>
<text x="138.8" y="44.3">5</text>
<text x="53.6" y="48.4">2</text>
<text x="53.6" y="53.4">3</text>
<text x="56.6" y="49.4">fCKi</text>
<text x="66.8" y="49.4">CNT_EN</text>
<text x="77.6" y="53.4">12</text>
<text x="77.6" y="48.4">13</text>
<text x="135.8" y="53.4">1</text>
<text x="135.8" y="50.9">2</text>
<text x="135.8" y="48.4">3</text>
<text x="138.8" y="51.9">2</text>
<text x="138.8" y="49.4">3</text>
<text x="53.6" y="58.5">4</text>
<text x="56.6" y="54.4">VSS</text>
<text x="56.6" y="59.5">SS/</text>
<text x="74.1" y="54.4">A</text>
<text x="74.2" y="59.5">B</text>
<text x="77.6" y="58.5">11</text>
<text x="138.8" y="54.4">1</text>
<text x="53.6" y="63.5">5</text>
<text x="56.6" y="64.5">SCK</text>
<text x="67.8" y="64.5">INDEX/</text>
<text x="77.6" y="63.5">10</text>
<text x="53.6" y="68.6">6</text>
<text x="56.6" y="69.6">MISO</text>
<text x="67.3" y="69.6">DFLAG/</text>
<text x="77.6" y="68.6">9</text>
<text x="53.6" y="73.6">7</text>
<text x="56.6" y="74.7">MOSI</text>
<text x="67.6" y="74.7">LFLAG/</text>
<text x="77.6" y="73.6">8</text>
<text x="70.1" y="125.5">4</text>
<text x="70.1" y="123">5</text>
<text x="70.1" y="120.4">6</text>
<text x="73" y="124">WS</text>
<text x="73" y="121.4">L/R</text>
<text x="82.1" y="121.4">GND</text>
<text x="83.4" y="124">Vcc</text>
<text x="89" y="120.4">1</text>
<text x="89" y="123">2</text>
<text x="89" y="125.5">3</text>
<text x="73" y="126.5">SCK</text>
<text x="84.2" y="126.5">SD</text>
<text x="129.5" y="165.9">4</text>
<text x="129.5" y="163.4">5</text>
<text x="132.5" y="167">4</text>
<text x="132.5" y="164.4">5</text>
<text x="129.5" y="173.5">1</text>
<text x="129.5" y="171">2</text>
<text x="129.5" y="168.5">3</text>
<text x="132.5" y="172">2</text>
<text x="132.5" y="169.5">3</text>
<text x="132.5" y="174.5">1</text>
</g>
</svg>
